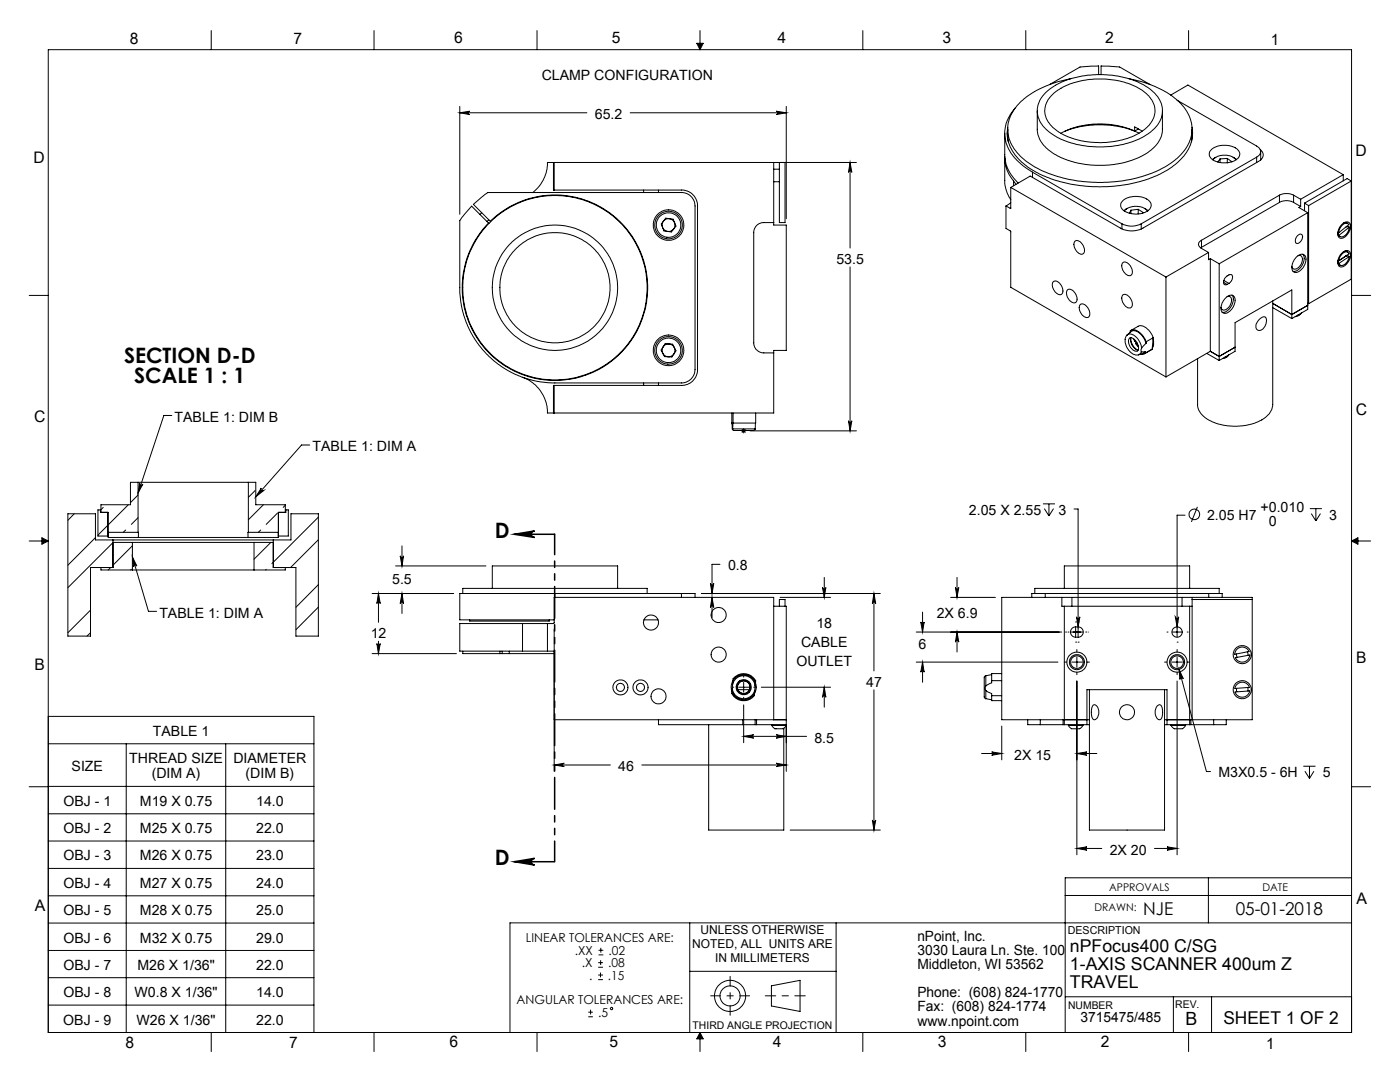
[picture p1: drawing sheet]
<svg xmlns="http://www.w3.org/2000/svg" width="279mm" height="216mm" viewBox="0 0 279 216" stroke-linecap="round" stroke-linejoin="round" font-family="sans-serif">
<g fill="none" stroke="#000" stroke-width=".2">
<path d="M9.6 9.9h260.1v196.1h-260.1zM42.2 6.1v3.8M74.6 6.1v3.8M107.2 6.1v3.8M139.1 8.6h1.2l-.6 1.3zM139.7 6.1v3.8M172.2 6.1v3.8M204.7 6.1v3.8M208.7 18.5a16.3 16.3 0 0 1 11.8-3.6 14.7 14.7 0 0 1 10.1 3.9 4.8 4.8 0 0 1-.8 7.4 17.3 17.3 0 0 1-12.6 3 13.6 13.6 0 0 1-9.1-4.2 4.7 4.7 0 0 1 .6-6.5zM209.8 19.2a13.1 13.1 0 0 1 9.6-3.4h.6a13.2 13.2 0 0 1 9.3 3.4 4.2 4.2 0 0 1-.6 6.4 14.8 14.8 0 0 1-10.2 2.8 12.6 12.6 0 0 1-9-3.6 4 4 0 0 1 .3-5.6zM213.8 15.7a19 19 0 0 0-10.9 5.5 6.9 6.9 0 0 0 .7 9.9 21.7 21.7 0 0 0 13.5 5.2 26.4 26.4 0 0 0 16.7-3.8 8.1 8.1 0 0 0 4-7.8 10.5 10.5 0 0 0-6.3-7l-3.6-1.4-2.7-.6M219.3 14.9v-1.7l-3.8 .2-6 3.5"/>
<path d="M219.7 14.9v-1.7l3.7 .2 6.1 3.5M233.6 19l3.5-2 31 17.9M237.2 6.1v3.8M91.8 21.2v21.6M91.8 22.5h25.3M91.8 22.5l1.9-.3a.34 .34 0 0 0-.3 .3 .34 .34 0 0 0 .3 .4zM110.5 32.4v5.5h.1M110.5 32.4h.1M110.5 32.4h-1.2a7.5 7.5 0 0 1-3 6M110.6 37.9h25.4a3.1 3.1 0 0 1 3.2 3.2v32.6a3.2 3.2 0 0 1-3.2 3.2h-25.4M110.6 32.4v5.5M110.6 32.4h60.3"/>
<path d="M125.8 22.5h31.1M128.4 37.9v.5M131.4 37.9v.5M154.4 32.4v12.5h2.5v25h-2.5v12.5h-43.8M154.4 33.8h1.1M154.4 36.3h1.1M154.9 22.2l2 .3-2 .4a.34 .34 0 0 0 .3-.4 .34 .34 0 0 0-.3-.3zM155.5 32.4v12h1.2v-12M156.9 21.2v22.4M169.7 32.4v17.1M169.7 32.4l.3 2a.34 .34 0 0 0-.3-.3 .34 .34 0 0 0-.4 .3zM200.5 26.6v4.3a7.8 7.8 0 0 0 2.7 5.6"/>
<path d="M200.5 31.2a7.2 7.2 0 0 0 1.8 4.9M200.5 31.5v4.5a7.2 7.2 0 0 0 1.2 3.9M201.1 25.8l.2 2.5M201.1 25.4a7.7 7.7 0 0 0 3.4 7.4 23.9 23.9 0 0 0 14.5 4.5 24.9 24.9 0 0 0 15.5-4.5 7.7 7.7 0 0 0 3.4-7.4M201.1 25.9l-.1 .9M201.7 37.4l31 17.9M201.7 37.4v4.1M202.3 36.1l.4 .7M202.3 36.1v1M202.6 21.6a7.2 7.2 0 0 0 .7 10.7l2.8 2.1M206.1 34.4l17.8 10.3M206.1 34.4v1"/>
<path d="M207 22.1v3.7a6.4 6.4 0 0 0 3.9 5.2 19.4 19.4 0 0 0 18.1-.5 5.9 5.9 0 0 0 3-4.7v-3.7M212.5 26.2l.2-.1a19.3 19.3 0 0 1 14.6 .5M224.2 39.9a4.3 4.3 0 0 1 5.4 .4 1.48 1.48 0 0 1-1.3 2.1l-.1 .1a4 4 0 0 1-4.4-1 1.17 1.17 0 0 1 .4-1.6zM226.4 26.2a17.2 17.2 0 0 0-14.7 .4M226.4 26.2v-.9l1.5 .9M227.2 25.7l-.8 .5M234.9 20l15.9 9.1a1.17 1.17 0 0 1 .8 1.2 1.17 1.17 0 0 1-.8 1.1M237.9 25.8l-.1 2.5M237.9 25.9l.1 .9M241.8 29.8a4.3 4.3 0 0 1 5.4 .3 1.43 1.43 0 0 1-1.1 2.1 4.4 4.4 0 0 1-4.6-.8 1.17 1.17 0 0 1 .3-1.6zM242.1 31.9a3.3 3.3 0 0 1 4.6 0M242.6 31.4l-.6 .5"/>
<path d="M243.5 31.7l-.5 .6M243.5 31.7v.7M244.9 31.6l.9 .7M244.9 31.6l-1.4 .1M244.9 31.6v.9M246.1 31.4l.7 .5M250.8 31.4l-23 13.3M250.8 31.4v1M251.5 29.8a1.35 1.35 0 0 1 .6 1.3 1.35 1.35 0 0 1-.9 1.1l-23.1 13.3a4.8 4.8 0 0 1-4.5 0l-18-10.4-3.9 2.3M251.6 30.2v1.7M255.3 38.9a3.3 3.3 0 0 1 2.9 0M255.3 38.9l-15.5 9"/>
<path d="M255.3 38.9v1.5M258.2 38.9l1.4 .9M258.2 38.9v1.5M259.6 39.8v1.4M268.1 34.9l-8.5 4.9M268.1 34.9v1.2M269.7 36.1l-.8-.5-8.5 4.9M269.7 36.1l-8.5 4.9M269.7 36.1v19.6l-8.5 4.9M5.8 58.9h3.8M96.1 42.4l-.3 .4M97.5 43.9l-.3 .3"/>
<path d="M97.9 44.2a18.5 18.5 0 0 1 30.2 6.9 18.5 18.5 0 0 1-18.6 24.8 18.5 18.5 0 0 1-15.1-27.1l1.8-2.8 1.3-1.5M97.9 44.2l-3.4-3.4 2.9-2.4h38.6a2.71 2.71 0 0 1 2.7 2.7v32.6a2.71 2.71 0 0 1-2.7 2.7h-25.3a19 19 0 0 1-18.9-19v-13.4l2.3-2.9 3.5 3.5M132.9 43.5l1.4 .2 .6 1.4-.9 1.2-1.5-.2-.5-1.4zM154.4 44.4h-2a1.98 1.98 0 0 0-2 2v22a1.98 1.98 0 0 0 2 2h2M169.7 53.3v32.7M200.8 41.1v4.5l.9 .6v11.1l31 17.9M200.8 41.1l.8 .5M201.7 41.5l-.1 .1M201.7 40.4l-.9 .7M210.2 56.2a1.19 1.19 0 0 1 1.6 .8 1.18 1.18 0 0 1-.1 1.8 1.94 1.94 0 0 1-1.5-2.6zM213 57.9a1.13 1.13 0 0 1 1.7 .8 1.04 1.04 0 0 1-.3 1.7 1.98 1.98 0 0 1-1.4-2.5zM214.5 48.2a1.16 1.16 0 0 1 1.6 .8 1.18 1.18 0 0 1-.1 1.7 1.9 1.9 0 0 1-1.5-2.5z"/>
<path d="M223.9 44.7h.1a4.3 4.3 0 0 0 3.8 0M223.9 44.7v1M224 52.5a1.29 1.29 0 0 1 1.8 1 .99 .99 0 0 1-.4 1.5 1.97 1.97 0 0 1-1.4-2.5zM224.1 58.8a1.59 1.59 0 0 1 1.9 1.5 .77 .77 0 0 1-.3 1.1 .77 .77 0 0 1-1.1-.3 1.82 1.82 0 0 1-.5-2.3zM224.4 42.1a3.2 3.2 0 0 1 4.6 0M225 41.6l-.7 .5M225.7 41.9l-.3 .6M225.7 41.9v.7M227.2 41.8l.9 .6v.1M227.2 41.8l-1.5 .1M227.2 41.8v.9M227.8 44.7v1"/>
<path d="M228.4 41.6l.7 .5M232.7 55.3v19.9M239.8 47.9a.85 .85 0 0 0-.6 .9 .85 .85 0 0 0 .6 .8l1.4 .8M239.8 49.4l-.2 .1M239.8 47.9v1.5M241.2 50.4v1.4l.3-.2M241.2 50.4l-8.5 4.9M241.5 51.6v18.5M241.5 51.6l1.8 1M243.3 52.6v19.3M244.2 56.3l.7 .5M244.2 56l1.1 .6"/>
<path d="M244.6 59.5a1.1 1.1 0 0 1 1.7-.2 2.64 2.64 0 0 1-1.9 3.2 1.22 1.22 0 0 1-.6-1.8l.4-.7zM244.9 59.2a.76 .76 0 0 1 .8 .3 .76 .76 0 0 1 0 .9v.1a1.53 1.53 0 0 1-1.8 1.3l-.2-.5M245.3 56.6a1.19 1.19 0 0 0 .4-1.8l-.8 .3a1.2 1.2 0 0 0-.5 1.7h.5M245.3 56.6l-.4 .2M245.9 58.9a2.52 2.52 0 0 1-.9 3l-.6 .4h-.5M255.3 40.4a3 3 0 0 1 2.9 0M255.3 40.4l-15.5 9M258.2 40.4l1.4 .8M258.8 51.2a1 1 0 0 1 .9-.5 1 1 0 0 1 .9 .6 2.61 2.61 0 0 1-2.2 3.1 1.55 1.55 0 0 1-.3-2.3zM258.9 47.1a.55 .55 0 0 1 .5-.4 .55 .55 0 0 1 .5 .3 1.21 1.21 0 0 1-1.2 1.5 1.19 1.19 0 0 1 .2-1.4zM259 51a.71 .71 0 0 1 .9 .3 .71 .71 0 0 1 0 .8 1.59 1.59 0 0 1-1.8 1.5l-.3-.5M259.6 41.2l-.4 .2 1.8 1"/>
<path d="M260 50.7a2.58 2.58 0 0 1-1.7 3.5h-.2M260.4 40.5l.8 .5M260.4 40.5v1.6M261 42.4v19.3l-3.2 1.9M261 42.4l-17.7 10.2M261.2 41v19.6M267 52.1v.1M267 52.2v.3M267 52.5l.5 .4M267 51.9l.2 .1M267 52.5l.2 .1M267.1 46.5v.3"/>
<path d="M267.1 46.8l.4 .4M267.1 46.8l.1 .2M267.2 46.5l-.2-.1 .1 .1M267.2 46.5h-.1M267.9 50.7a.74 .74 0 0 1 .6-.5 .74 .74 0 0 1 .7 .5l-2 1.3 .2-.8zM268 44.8a.72 .72 0 0 1 1.2 0l-2 1.7a2.44 2.44 0 0 1 .8-1.7zM268 50.3a.83 .83 0 0 1 .8-.3 .83 .83 0 0 1 .7 .6 2.41 2.41 0 0 1-2 2.7 1.49 1.49 0 0 1-.1-2.3zM268 44.6a.83 .83 0 0 1 .8-.3 .83 .83 0 0 1 .7 .6 2.41 2.41 0 0 1-2 2.7 1.49 1.49 0 0 1-.1-2.3zM268.1 44.5l.5-.1 .4 .2M268.1 50.2l.5-.1 .4 .2M268.6 51.1l.7 .1M268.6 51.1l-1.6 1.1"/>
<path d="M268.6 45.3h.7M268.6 51.1h.1M269.3 45.3a1.87 1.87 0 0 1-1.8 1.9l-.3-.2M269.3 51.2l-.1 .1a1.68 1.68 0 0 1-1.8 1.6l-.2-.3M269.3 45.3l-2.1 1.7M269.3 51.2l-2.1 1.4M269.7 58.9h3.8M104.3 75.3a7.5 7.5 0 0 1 5 7.1h1.2M110.6 76.9h-.1v5.5M110.6 76.9v5.5M128.4 76.4v.5M131.4 76.4v.5"/>
<path d="M132.8 68.6l1.4 .1 .7 1.3-.8 1.2h-1.5l-.7-1.4zM215.6 60.7a1.55 1.55 0 0 1 1.9 1.5 .76 .76 0 0 1-.3 1.1 .76 .76 0 0 1-1.1-.3 1.82 1.82 0 0 1-.5-2.3zM224.9 66.9a2.63 2.63 0 0 0 .8 3.5l1 .4h.5M224.9 66.9l.8-.7a1.61 1.61 0 0 1 2.1 .7l.7 1 .2 .6M224.9 66.9a1.55 1.55 0 0 1 2.1 .6 3.4 3.4 0 0 1 .8 2M225.5 67.5a1.54 1.54 0 0 1 1.6 1.3 .8 .8 0 0 1-.3 1.3 1.98 1.98 0 0 1-1.4-2.6zM225.5 66.3a.79 .79 0 0 1 1.3-.3 4 4 0 0 1 1.9 2.2M225.6 67.7l.1 .1a3.2 3.2 0 0 0 1.1 2M225.7 65.9l1.4-.8a2.22 2.22 0 0 1 2.6 1.3l.5 1M225.7 67.4a2.07 2.07 0 0 0 1.5 2.4M226.3 67.7l.1 .5 .3-.1M226.6 67.9v.2"/>
<path d="M226.6 68.5l.6 .7M226.8 68.5l.3 .4M226.8 68.5h-.2M226.8 68.3l-.2 .2M226.9 68.4l-.1 .1M227.8 70.2h.8M227.8 70.2l-.6 .6M227.8 69.5v.7M228.5 70.5l-.4 .2h-.5M228.6 70.2l-1.4 .6M228.6 70.2l-.1 .3M228.7 68.5l-.9 1"/>
<path d="M228.7 68.2v.3M229.9 69.7l-1.5 .9M229.9 69.7l-1.4 .8M230 69.3h.1M230.1 67.7a2.07 2.07 0 0 1-.1 1.7M230.2 69l-.2 .1M230.2 67.4l-1.5 .8M230.2 67.4l-.3 2.3M240.8 70.5l2.5 1.4M241.5 70.1l-8.8 5.1M244.4 71.3l.5-.1 .3-.4-.5 .5-.7 .2M246.5 69.3l-3.2 1.8-1.8-1"/>
<path d="M251.1 63.9a1.11 1.11 0 0 1 1.5-.5 1.89 1.89 0 0 1-1.4 2.5 1.16 1.16 0 0 1-.1-1.9zM254 60v20.7a4.4 4.4 0 0 1-3.4 3.6 11.2 11.2 0 0 1-10.4-1.2 3.2 3.2 0 0 1-1.2-2.4v-9.1M254 60.5l3.8 2.3 3.2-1.9M254 61.4l3.8 2.2M257.8 63.6v-5.7l-11.3 6.5v5.7l-3.2 1.8M258.9 62.9l.8-.4-.6 .5-.6 .2M261 60.5l.2 .1M27.6 98.8l-1.6 1.5M27.6 96.2h22M27.6 96.2h-1.6v4.5h-5.9v1.5M27.6 96.2v10M27.9 96.4a.34 .34 0 0 0 .2 .4 .34 .34 0 0 0 .4-.2l-.9 1.8z"/>
<path d="M34.3 82.9h-1.6l-5.1 15.5M49.6 96.2h1.4v4.5h5.9v1.5M49.6 96.2v10M50.9 97.9l-1.3 1.3M52.1 97.4a.34 .34 0 0 0 .1 .5 .34 .34 0 0 0 .4 0l-1.6 1.2zM61.8 88.8h-1.6l-9.2 10.3M110.5 82.4h.1M146 82.4l.2 3.3v-.1M146.2 85.6h4.5M146.3 84.4l-.1 1.2M146.3 84.4h.1M146.3 82.4v2"/>
<path d="M147.9 86h1M148.1 85.6l.7 .7M148.4 85.4v1.1M148.8 85.6l-.7 .7M149.7 86h21.2M150.7 85.6l-.3 .3h-4l-.2-.2M150.8 84.4l-.1 1.2M150.8 82.4v2h-4.5M169.3 84a.34 .34 0 0 0 .4 .3 .34 .34 0 0 0 .3-.3l-.3 2zM5.8 107.9h3.8M8.4 107.3l1.2 .6-1.2 .7zM13.5 102.5h5.6v5.2h3.4v5.5h-4.4v13.7h-4.6z"/>
<path d="M14.8 102.5l-1.3 1.3M19 107.3l-5.5 5.5M20 101.7h.1M20 101.7v.5h1.6v4h6M20 101.7h-.5v5.3h2M20.1 113.2v.5h6.3M20.6 101.2l-.5 .5M21.5 107h.1M21.5 102.2v4.8M21.6 106.2v1h6M22.1 113.2l-.5 .5M22.5 108.3l-9 9"/>
<path d="M22.5 107.7h32M22.5 108.2h3.9M25.1 105.8l-.5 .4M25.6 100.7l-6.1 6.1M26.2 113.6l-.1 .1M26.4 111.1l3.2 10.9h1.7M26.4 108.9l-3.9 3.9M26.4 111.1l.9 1.9a.33 .33 0 0 0-.4-.3 .33 .33 0 0 0-.2 .4zM26.4 108.2h24.3M26.4 113.7h24.3M26.4 108.2v5.5M27.6 103.3l-1.4 1.3"/>
<path d="M27.6 106.2v1M27.6 107.2h21.9M49.6 106.2l-.1 1M49.6 106.2h6M50.7 108.2v5.5M50.7 108.2h3.8M52 105.8l-.5 .4M52.6 100.7l-3 3M53.1 113.6l-.1 .1M54 108.2l-3.3 3.4M55.4 102.4l-2.3 2.2M55.5 107h.1"/>
<path d="M55.5 106.2v1h-6M56.9 101.7h.1M56.9 100.8l-.4 .4M56.9 113.2v.5h-6.2M57 101.7v.5h-1.4v4.8M57 101.7h.5v5.3h-1.9M58.1 102.5h5.4v24.4h-4.4v-13.7h-4.6v-5.5h3.6zM63.5 103.2l-9.2 9.3M63.5 116.7l-4.4 4.5M63.5 107.7l-5.5 5.5M74.3 118.4h16.2M75.5 118.4v5.8"/>
<path d="M75.5 118.4l.4 2a.34 .34 0 0 0-.4-.3 .34 .34 0 0 0-.3 .3zM79 112.9h18M79.9 110.9a.34 .34 0 0 0 .3 .3 .34 .34 0 0 0 .3-.3l-.3 2zM80.2 108.9v4M80.2 118.4v4M80.2 118.4l.3 2a.34 .34 0 0 0-.3-.3 .34 .34 0 0 0-.3 .3zM92.4 118.4v-1h36.8v1M98.2 117.4v-4.5h25.1v4.5M110.7 118.4h-18.9v5.3h18.8M110.7 118.4h25.3M110.7 118.4v.8M136 118.4h2.7v.8"/>
<path d="M136 118.4v.8M140 118.4h35.7M141.8 116.4a.34 .34 0 0 0 .3 .3 .34 .34 0 0 0 .4-.3l-.4 2zM142.1 119.2l.4 2a.34 .34 0 0 0-.4-.3 .34 .34 0 0 0-.3 .3zM142.1 119.2v4M143.7 112.6h-1.6v5.8M155.7 119.2h10.1M164.1 117.2a.34 .34 0 0 0 .4 .3 .34 .34 0 0 0 .3-.3l-.3 2zM164.5 115.2v4M174.4 118.4v15.5M174.4 118.4l.4 2a.34 .34 0 0 0-.4-.3 .34 .34 0 0 0-.3 .3zM189.7 119.2h8.9"/>
<path d="M190.7 117.2a.34 .34 0 0 0 .3 .3 .34 .34 0 0 0 .3-.3l-.3 2zM191 115.2v4M206.5 118.4v-1h36.8v1M208.1 100.5h2.4M208.4 101.5l.9 1.4M208.6 118.4h-2.7v.8M208.6 118.4h32.6M208.6 118.4v.8M209.3 100.5v2.4M210.3 101.5l-1 1.4M211.9 119.2h-12v24.4h17.5M211.9 119.2h2"/>
<path d="M211.9 119.2v1.8h26M212.4 117.4v-4.5h25v4.5M213.9 119.2h22M213.9 119.2v1.8M214.3 101.6h.9v25.5M235.9 119.2h2M235.9 119.2v1.8M236.5 102.8h-1.6v24.3M237.9 119.2h12v24.4h-17.5M237.9 119.6h12M237.9 119.2v24.4M239 101.1l-1.2 3"/>
<path d="M241.2 118.4h2.7v.8M241.2 118.4v.8M261.4 101.5h2.4M261.7 102.5l.9 1.4M262.6 101.5v2.4M263.5 102.5l-.9 1.4M269.7 107.9h3.8M269.7 107.9l1.3-.6v1.3zM18.1 121.7l-4.6 4.6M18.1 126.3l-.7 .6M63.5 121.1l-4.4 4.6M74.3 130.4h16.8"/>
<path d="M75.2 128.4a.34 .34 0 0 0 .3 .3 .34 .34 0 0 0 .4-.3l-.4 2zM75.5 128v2.4M92.4 129.9v.5h7.4M93.7 123.7v.2h15.9v-.2M99.8 130.4h1.8M99.8 129.9v.5M100.2 129.9v.5M101.6 130.4h9M101.6 129.9v.5M104.3 129.9h5M104.3 124.4h5M104.3 124.4h-12.5v5.5h12.5"/>
<path d="M104.3 124.4v5.5M109.3 129.9h1.2l.1 .2M109.3 124.4l1.3-.1v-5.1h43.8v24.4M109.3 124.4v5.5M110.6 125.5v28.4M128.5 123.7h2.8M146.1 138a2.5 2.5 0 0 0 2.1 1.6 2.5 2.5 0 0 0 2.4-1.2M146.1 138l-.1 .4a2.7 2.7 0 0 0 4.5 .4l.1-.4M146.2 137.4a2.29 2.29 0 0 0 2 2 2.29 2.29 0 0 0 2.4-1.6M146.2 137.4l-.1 .6M146.2 137.1h.2M146.2 136.5v.9"/>
<path d="M146.2 136.5a2.29 2.29 0 0 1 2.4-1.7 2.29 2.29 0 0 1 2.1 2.1M146.3 135.8a2.53 2.53 0 0 1 2.4-1.2 2.53 2.53 0 0 1 2.1 1.6M146.3 135.8l-.1 .7M146.3 135.8a1.49 1.49 0 0 1 .9-1.1 2.75 2.75 0 0 1 3.6 1.1v.4M146.3 135.8a2.77 2.77 0 0 0-.2 2.2M147.3 137.8l.2 .3M147.3 137.6h2.3M147.3 137.8l-.2 .1M147.4 136.1l.1 .1M147.4 137.1h2M147.5 136.2a1.27 1.27 0 0 0-.2 1.6M147.5 138.1a1.34 1.34 0 0 0 1.5 .2"/>
<path d="M147.5 138.1l-.1 .1M147.7 135.8l.1 .2M147.8 136a1.24 1.24 0 0 1 1.5 .2M147.8 136l-.3 .2M148.4 134.9v.2M148.4 136.1v2M148.4 139.1v.3M149 138.3l.2 .1M149.3 136.2l.3 .3M149.4 138l-.4 .3M149.4 138l.1 .2M149.5 136.1l-.2 .1"/>
<path d="M149.6 136.5a1.33 1.33 0 0 1-.2 1.5M149.7 136.4l-.1 .1M150.4 137.1h.3M150.6 137.8v.6M150.7 136.9l-.1 .9M150.8 136.2l-.1 .7M150.8 136.2a2.45 2.45 0 0 1-.2 2.2M151.9 137.1h13.9M154.4 121h2.5v23.7M155.5 121v-1.4h1.2v1.4M164.5 137.1l.3 2a.34 .34 0 0 0-.3-.3 .34 .34 0 0 0-.4 .3zM164.5 137.1v4"/>
<path d="M174.4 137.7v27.9M182.8 132.1h28.3M182.8 126.1h29.1M183.8 124.1a.34 .34 0 0 0 .3 .3 .34 .34 0 0 0 .3-.3l-.3 2zM184.1 122.1v4M184.1 132.1v4M184.1 132.1l.3 2a.34 .34 0 0 0-.3-.3 .34 .34 0 0 0-.3 .3zM191 126.1v4M191 126.1l.3 2a.34 .34 0 0 0-.3-.3 .34 .34 0 0 0-.3 .3zM196.7 134.8a1.18 1.18 0 0 0-.3 1.3v2.8a.41 .41 0 0 0 .3 .5M196.7 136.9l-.1 .2 .1 .7M196.7 137.8l1.2 .6v.4"/>
<path d="M196.7 134.8v2.1M196.7 137.8v1.6M196.7 139.4l1.2 .2M197.9 135.8v.4l-1.2 .7M197.9 138.8v1h2M197.9 134.6l-1.2 .2M197.9 135.8h2M197.9 138.8h2M199.9 134.4h-2v1.4M212.4 121v23.6M212.4 132.1h.5M212.7 126.1h.1"/>
<path d="M213.1 126.1h.1M213.7 126.1h2.4M213.9 132.1h2M214.7 127.1a1.02 1.02 0 0 1-1.1-1 1.02 1.02 0 0 1 1.1-1h.5a1.02 1.02 0 0 1 1 1 1.02 1.02 0 0 1-1 1M214.7 127.1h.5M214.7 128.1h.1M214.7 124.1h.1M214.7 125.1v2M214.8 123.1a.34 .34 0 0 0 .4 .3 .34 .34 0 0 0 .3-.3l-.3 2zM214.9 135.9v34.7M214.9 129.6v.5M214.9 131.1v2"/>
<path d="M214.9 134.1v.5M215.2 128.1h.1M215.2 124.1h.1M216.7 126.1h.1M216.9 132.1h.5M217.2 126.1h.1M217.4 137.6v28h15v-28M232.4 132.1h.5M232.9 126.1h.1M233.9 132.1h2M233.9 126.1h2M234.6 123.1a.34 .34 0 0 0 .3 .3 .34 .34 0 0 0 .3-.3l-.3 2z"/>
<path d="M234.9 135.9v34.7M234.9 124.1h.1M234.9 128.1h.1M234.9 129.6v.5M234.9 131.1v2M234.9 134.1v.5M235.3 133.6l5.5 20.4h.8M235.3 133.6l.8 1.8a.34 .34 0 0 0-.4-.2 .34 .34 0 0 0-.2 .4zM236.9 126.1h.1M236.9 132.1h.5M237.4 121v23.6M246.5 138.1l2.9-.2a1.49 1.49 0 0 1-1.4 1.2 1.49 1.49 0 0 1-1.5-1z"/>
<path d="M246.6 131.2l2.8-.5a1.5 1.5 0 0 1-1.2 1.4 1.5 1.5 0 0 1-1.6-.9zM246.8 129.6a1.48 1.48 0 0 1 2.5 .4l-2.9 .6zM246.8 130.5l.1 .7M246.8 137.4v.6M247 136.5a1.48 1.48 0 0 1 2.3 .7l-2.8 .2 .1-.5zM248.9 130.1l.2 .7M249 137.2l.1 .7M5.8 157h3.8M9.6 142.9h53.1v63.1M9.6 148.4h53.1M9.6 156.9h53.1M25.2 148.4v57.6"/>
<path d="M45 148.4v57.6M110.6 143.6h46.3M110.6 152.6l2-.3a.34 .34 0 0 0-.3 .3 .34 .34 0 0 0 .3 .4zM110.6 152.6h11.2M128.1 152.6h28.8M131.4 143.6v1h16.8M141.4 144.6v21h15v-20.3M148.2 144.6h2.5M148.2 143.6v1M148.4 146.9l2-.3a.34 .34 0 0 0-.3 .3 .34 .34 0 0 0 .3 .4zM148.4 140.7v7.5M148.4 146.9h12.6"/>
<path d="M150.7 144.6h.3M150.7 143.6v1M151 144.6h5.9M151 143.6v1M154 144.7a1.63 1.63 0 0 0 1.9 .7 .82 .82 0 0 0 1-.7M154 144.7h2.9M154 144.6v.1M154.9 146.6l2 .3-2 .4a.34 .34 0 0 0 .3-.4 .34 .34 0 0 0-.3-.3zM154.9 152.3l2 .3-2 .4a.34 .34 0 0 0 .3-.4 .34 .34 0 0 0-.3-.3zM156.9 144.9v9M195.9 150.4h4M197.9 150l2 .4-2 .3a.34 .34 0 0 0 .3-.3 .34 .34 0 0 0-.3-.4z"/>
<path d="M199.9 144.9v6.7M205.1 143.6v1h2.5M207.6 144.6h4.6M207.6 143.6v1M212.2 144.6h.2M212.2 143.6v1M212.4 144.6h4.5M213.2 144.7a1.63 1.63 0 0 0 1.9 .7 .82 .82 0 0 0 1-.7M213.2 144.7h2.9M213.2 144.6v.1M214.9 150.4h4M214.9 150.4l2-.4a.34 .34 0 0 0-.3 .4 .34 .34 0 0 0 .3 .3z"/>
<path d="M216.1 144.6v.1M216.9 144.6h.5M216.9 144.6v-7h16v7M218.2 140.7a.85 .85 0 0 1 1.1 1 1.44 1.44 0 0 1-1 1.9 2.64 2.64 0 0 1-.1-2.9zM231 140.8a.56 .56 0 0 1 .7-.1 .56 .56 0 0 1 .3 .7v.6a1.26 1.26 0 0 1-.7 1.6 1.85 1.85 0 0 1-.3-2.8zM232.4 144.6h.5M232.9 144.6h4.5M233.7 144.7a1.67 1.67 0 0 0 1.9 .7 .82 .82 0 0 0 1-.7M233.7 144.7h2.9M233.7 144.6v.1M236.6 144.6v.1M237.4 144.6h.3"/>
<path d="M237.7 144.6h4.5M237.7 143.6v1M242.2 143.6v1M244.7 143.6v1h-2.5M260.1 152.9h2.4M260.4 153.9l.9 1.4M261.3 152.9v2.4M262.2 153.9l-.9 1.4M269.7 157h3.8M9.6 162.4h53.1M9.6 167.8h53.1M9.6 173.3h53.1"/>
<path d="M9.6 178.8h53.1M157.7 165.6h18M174.1 163.6a.34 .34 0 0 0 .3 .3 .34 .34 0 0 0 .4-.3l-.4 2zM212.6 178.7h57.1M214.9 169.3h5M214.9 169.3l2-.3a.34 .34 0 0 0-.3 .3 .34 .34 0 0 0 .3 .4zM230.4 169.3h4.5M232.9 169l2 .3-2 .4a.34 .34 0 0 0 .3-.4 .34 .34 0 0 0-.3-.3zM241.2 175.2v8.9M269.7 175.2h-57.1v30.8M9.6 184.2h53.1M9.6 189.7h53.1"/>
<path d="M9.6 195.1h53.1M119.4 193h.9M119.4 192.1h.9M119.4 195.5h.9M119.4 194.6h.9M119.5 189.6h.9M119.5 190.5h.9M119.8 194.1v.9M119.9 191.6v.9M119.9 189.1v1M137.7 184.1v21.9M137.7 193.8h29.2"/>
<path d="M154 196.7l5.7-1.1v6.2l-5.7-1.1zM166.9 184.1v21.9M212.6 198.9h57.1M234.2 198.9v7.1M241.8 198.9v7.1M269.7 184.1h-167.9v21.9M9.6 200.6h53.1M42.2 206v3.8M74.6 206v3.8M107.2 206v3.8M117.4 202.9h.9M117.4 202h.9"/>
<path d="M117.9 201.5v.9M139.7 206v3.8M139.7 206l.6 1.3h-1.2zM172.2 206v3.8M204.7 206v3.8M237.2 206v3.8"/>
<circle cx="110.7" cy="57.4" r="12.5"/>
<circle cx="110.7" cy="57.4" r="18.4"/>
<circle cx="110.8" cy="57.4" r="11"/>
<circle cx="133.4" cy="44.9" r="2.45"/>
<circle cx="133.4" cy="44.9" r="2.75"/>
<circle cx="133.4" cy="44.9" r="3"/>
<circle cx="133.4" cy="44.9" r="1.29"/>
<circle cx="133.4" cy="69.9" r="2.76"/>
<circle cx="133.4" cy="69.9" r="3.1"/>
<circle cx="133.4" cy="69.9" r="1.27"/>
<circle cx="133.4" cy="69.9" r="2.45"/>
<circle cx="238.4" cy="102.6" r="1.06"/>
<circle cx="123.8" cy="137.2" r="1.5"/>
<circle cx="123.8" cy="137.2" r=".81"/>
<circle cx="127.8" cy="137.2" r="1.5"/>
<circle cx="127.8" cy="137.2" r=".81"/>
<circle cx="129.9" cy="124.2" r="1.5"/>
<circle cx="131.4" cy="139" r="1.5"/>
<circle cx="143.4" cy="130.6" r="1.51"/>
<circle cx="143.4" cy="122.7" r="1.51"/>
<circle cx="148.4" cy="137.1" r="1.5"/>
<circle cx="148.4" cy="137.1" r="1.26"/>
<circle cx="214.9" cy="132.1" r="1.24"/>
<circle cx="214.9" cy="132.1" r="2.01"/>
<circle cx="214.9" cy="132.1" r="1.5"/>
<circle cx="234.9" cy="132.1" r="1.24"/>
<circle cx="234.9" cy="132.1" r="2.01"/>
<circle cx="234.9" cy="126.1" r="1.02"/>
<circle cx="234.9" cy="132.1" r="1.51"/>
<circle cx="247.9" cy="137.6" r="1.81"/>
<circle cx="247.9" cy="130.6" r="1.81"/>
<circle cx="224.9" cy="142.1" r="1.5"/>
<circle cx="145.7" cy="198.7" r="2"/>
<circle cx="145.7" cy="198.7" r="3.1"/>
<circle cx="122.1" cy="201.2" r=".23"/>
</g>
<path d="M152.7 198.7h8" fill="none" stroke="#000" stroke-width=".2" stroke-dasharray="15.2 1.3 1.3 1.3" stroke-dashoffset="13.2"/>
<path d="M141.8 198.7h7.8M145.7 194.8v7.8" fill="none" stroke="#000" stroke-width=".2" stroke-dasharray="15.2 1.3 1.3 1.3" stroke-dashoffset="13.3"/>
<path d="M8.4 107.3v1.3l1.2-.6zM139.7 206l-.6 1.3h1.2zM139.1 8.6l.6 1.3 .6-1.3zM269.7 108l1.3-.7v1.3z" fill-rule="evenodd" fill="#000"/>
<path d="M102.7 106.6l4-.7a.65 .65 0 0 0-.7 .7 .65 .65 0 0 0 .7 .6zM102.7 106.6h8M102.7 171.9l4-.6a.67 .67 0 0 0-.7 .6 .67 .67 0 0 0 .7 .7zM102.7 171.9h8" fill="none" stroke="#000" stroke-width=".3"/>
<path d="M110.7 106.6v65.3" fill="none" stroke="#000" stroke-width=".3" stroke-dasharray="6.3 1.3 1.3 1.3 1.3 1.3" stroke-dashoffset="2.3"/>
<g fill="#000">
<path d="M154.9 22.2l2 .3-2 .4a.34 .34 0 0 0 .3-.4 .34 .34 0 0 0-.3-.3zM91.8 22.5l1.9-.3a.34 .34 0 0 0-.3 .3 .34 .34 0 0 0 .3 .4z"/>
<path d="M169.3 84a.34 .34 0 0 0 .4 .3 .34 .34 0 0 0 .3-.3l-.3 2zM169.7 32.4l.3 2a.34 .34 0 0 0-.3-.3 .34 .34 0 0 0-.4 .3z"/>
<path d="M26.4 111.1l.9 1.9a.33 .33 0 0 0-.4-.3 .33 .33 0 0 0-.2 .4zM52.1 97.4a.34 .34 0 0 0 .1 .5 .34 .34 0 0 0 .4 0l-1.6 1.2zM27.9 96.4a.34 .34 0 0 0 .2 .4 .34 .34 0 0 0 .4-.2l-.9 1.8z"/>
<path d="M102.7 106.6l4-.7a.65 .65 0 0 0-.7 .7 .65 .65 0 0 0 .7 .6zM102.7 171.9l4-.6a.67 .67 0 0 0-.7 .6 .67 .67 0 0 0 .7 .7z"/>
<path d="M80.2 118.4l.3 2a.34 .34 0 0 0-.3-.3 .34 .34 0 0 0-.3 .3zM79.9 110.9a.34 .34 0 0 0 .3 .3 .34 .34 0 0 0 .3-.3l-.3 2zM75.5 118.4l.4 2a.34 .34 0 0 0-.4-.3 .34 .34 0 0 0-.3 .3zM75.2 128.4a.34 .34 0 0 0 .3 .3 .34 .34 0 0 0 .4-.3l-.4 2zM141.8 116.4a.34 .34 0 0 0 .3 .3 .34 .34 0 0 0 .4-.3l-.4 2zM142.1 119.2l.4 2a.34 .34 0 0 0-.4-.3 .34 .34 0 0 0-.3 .3zM164.1 117.2a.34 .34 0 0 0 .4 .3 .34 .34 0 0 0 .3-.3l-.3 2zM164.5 137.1l.3 2a.34 .34 0 0 0-.3-.3 .34 .34 0 0 0-.4 .3zM148.4 146.9l2-.3a.34 .34 0 0 0-.3 .3 .34 .34 0 0 0 .3 .4zM154.9 146.6l2 .3-2 .4a.34 .34 0 0 0 .3-.4 .34 .34 0 0 0-.3-.3zM174.1 163.6a.34 .34 0 0 0 .3 .3 .34 .34 0 0 0 .4-.3l-.4 2zM174.4 118.4l.4 2a.34 .34 0 0 0-.4-.3 .34 .34 0 0 0-.3 .3zM154.9 152.3l2 .3-2 .4a.34 .34 0 0 0 .3-.4 .34 .34 0 0 0-.3-.3zM110.6 152.6l2-.3a.34 .34 0 0 0-.3 .3 .34 .34 0 0 0 .3 .4z"/>
<path d="M214.9 169.3l2-.3a.34 .34 0 0 0-.3 .3 .34 .34 0 0 0 .3 .4zM232.9 169l2 .3-2 .4a.34 .34 0 0 0 .3-.4 .34 .34 0 0 0-.3-.3zM234.6 123.1l.3 2 .3-2a.34 .34 0 0 1-.3 .3 .34 .34 0 0 1-.3-.3zM214.8 123.1l.4 2 .3-2a.34 .34 0 0 1-.3 .3 .34 .34 0 0 1-.4-.3zM184.1 132.1l.3 2a.34 .34 0 0 0-.3-.3 .34 .34 0 0 0-.3 .3zM183.8 124.1a.34 .34 0 0 0 .3 .3 .34 .34 0 0 0 .3-.3l-.3 2zM190.7 117.2a.34 .34 0 0 0 .3 .3 .34 .34 0 0 0 .3-.3l-.3 2zM191 126.1l.3 2a.34 .34 0 0 0-.3-.3 .34 .34 0 0 0-.3 .3zM197.9 150l2 .4-2 .3a.34 .34 0 0 0 .3-.3 .34 .34 0 0 0-.3-.4zM214.9 150.4l2-.4a.34 .34 0 0 0-.3 .4 .34 .34 0 0 0 .3 .3zM235.3 133.6l.2 2a.34 .34 0 0 1 .3-.4 .34 .34 0 0 1 .3 .2z"/>
</g>
<g font-size="4.2">
<text x="24.8" y="72.3">SECTION D-D</text>
<text x="26.8" y="76.5">SCALE 1 : 1</text>
<text x="98.8" y="107.3">D</text>
<text x="98.8" y="172.6">D</text>
</g>
<text font-size="3.6" x="236.6" y="204.6">B</text>
<g font-size="3.5">
<text x="228.2" y="182.5">NJE</text>
<text x="246.6" y="182.5">05-01-2018</text>
<text x="213.5" y="190">nPFocus400 C/SG</text>
<text x="213.5" y="193.5">1-AXIS SCANNER 400um Z</text>
<text x="213.5" y="197.1">TRAVEL</text>
<text x="244.2" y="204.4">SHEET 1 OF 2</text>
</g>
<g font-size="3.2">
<text x="25.9" y="8.7">8</text>
<text x="58.6" y="8.8">7</text>
<text x="90.6" y="8.6">6</text>
<text x="122.1" y="8.7">5</text>
<text x="155.2" y="8.6">4</text>
<text x="188.1" y="8.7">3</text>
<text x="220.6" y="8.7">2</text>
<text x="253.6" y="9">1</text>
<text x="6.7" y="32.5">D</text>
<text x="270.5" y="31.2">D</text>
<text x="270.6" y="82.8">C</text>
<text x="6.8" y="84.1">C</text>
<text x="6.9" y="133.7">B</text>
<text x="270.7" y="132.3">B</text>
<text x="7" y="181.7">A</text>
<text x="270.8" y="180.4">A</text>
<text x="25" y="209">8</text>
<text x="57.7" y="209.1">7</text>
<text x="89.7" y="209">6</text>
<text x="121.6" y="209">5</text>
<text x="154.3" y="209">4</text>
<text x="187.2" y="209">3</text>
<text x="219.7" y="209">2</text>
<text x="252.7" y="209.4">1</text>
</g>
<g font-size="2.8">
<text x="108.1" y="15.9">CLAMP CONFIGURATION</text>
<text x="118.7" y="23.8">65.2</text>
<text x="166.9" y="52.6">53.5</text>
<text x="34.8" y="84.1">TABLE 1: DIM B</text>
<text x="62.4" y="90">TABLE 1: DIM A</text>
<text x="193.4" y="102.7">2.05 X 2.55</text>
<text x="211.2" y="102.7">3</text>
<text x="240.9" y="103.7">2.05 H7</text>
<text x="251.6" y="102.2">+0.010</text>
<text x="253.2" y="105">0</text>
<text x="265.3" y="103.7">3</text>
<text x="145.3" y="113.8">0.8</text>
<text x="78.3" y="116.5">5.5</text>
<text x="31.8" y="123.3">TABLE 1: DIM A</text>
<text x="162.9" y="125.3">18</text>
<text x="186.9" y="123.3">2X 6.9</text>
<text x="74" y="127.3">12</text>
<text x="159.9" y="129.1">CABLE</text>
<text x="183.3" y="129.4">6</text>
<text x="158.9" y="132.9">OUTLET</text>
<text x="172.9" y="137">47</text>
<text x="30.5" y="146.8">TABLE 1</text>
<text x="162.5" y="148.2">8.5</text>
<text x="14.3" y="153.8">SIZE</text>
<text x="25.8" y="152.3">THREAD SIZE</text>
<text x="30.3" y="155.3">(DIM A)</text>
<text x="46.6" y="152.3">DIAMETER</text>
<text x="49" y="155.3">(DIM B)</text>
<text x="123.4" y="153.9">46</text>
<text x="202.4" y="151.6">2X 15</text>
<text x="243.2" y="155.1">M3X0.5 - 6H</text>
<text x="264" y="155.1">5</text>
<text x="12.6" y="160.8">OBJ - 1</text>
<text x="27.9" y="160.8">M19 X 0.75</text>
<text x="51.1" y="160.8">14.0</text>
<text x="12.6" y="166.2">OBJ - 2</text>
<text x="27.9" y="166.2">M25 X 0.75</text>
<text x="51.1" y="166.2">22.0</text>
<text x="12.6" y="171.7">OBJ - 3</text>
<text x="27.9" y="171.7">M26 X 0.75</text>
<text x="51.1" y="171.7">23.0</text>
<text x="221.5" y="170.5">2X 20</text>
<text x="12.6" y="177.2">OBJ - 4</text>
<text x="27.9" y="177.2">M27 X 0.75</text>
<text x="51.1" y="177.2">24.0</text>
<text x="12.6" y="182.6">OBJ - 5</text>
<text x="27.9" y="182.6">M28 X 0.75</text>
<text x="51.1" y="182.6">25.0</text>
<text x="12.6" y="188.1">OBJ - 6</text>
<text x="27.9" y="188.1">M32 X 0.75</text>
<text x="51.1" y="188.1">29.0</text>
<text x="183.1" y="187.7">nPoint, Inc.</text>
<text x="183.1" y="190.5">3030 Laura Ln. Ste. 100</text>
<text x="12.6" y="193.5">OBJ - 7</text>
<text x="27.4" y="193.5">M26 X 1/36&quot;</text>
<text x="51.1" y="193.5">22.0</text>
<text x="183.1" y="193.4">Middleton, WI 53562</text>
<text x="12.6" y="199">OBJ - 8</text>
<text x="26.9" y="199">W0.8 X 1/36&quot;</text>
<text x="51.1" y="199">14.0</text>
<text x="183.1" y="199">Phone: (608) 824-1770</text>
<text x="183.1" y="201.8">Fax: (608) 824-1774</text>
<text x="215.6" y="203.9">3715475/485</text>
<text x="12.6" y="204.4">OBJ - 9</text>
<text x="27.3" y="204.4">W26 X 1/36&quot;</text>
<text x="51.1" y="204.4">22.0</text>
<text x="183.1" y="204.6">www.npoint.com</text>
</g>
<g font-size="2.5">
<text x="104.9" y="188.1">LINEAR TOLERANCES ARE:</text>
<text x="114.7" y="190.5">.XX</text>
<text x="121.4" y="190.5">.02</text>
<text x="116.1" y="193">.X</text>
<text x="117.6" y="195.5">.</text>
<text x="121.3" y="195.5">.15</text>
<text x="121.3" y="193">.08</text>
<text x="103.1" y="200.4">ANGULAR TOLERANCES ARE:</text>
<text x="119.4" y="202.9">.5</text>
</g>
<g font-size="2.4">
<text x="138.1" y="189.2">NOTED, ALL UNITS ARE</text>
<text x="139.8" y="186.5">UNLESS OTHERWISE</text>
<text x="142.7" y="192">IN MILLIMETERS</text>
</g>
<text font-size="2.2" x="213.1" y="186.5">DESCRIPTION</text>
<g font-size="2.1">
<text x="221.4" y="177.7">APPROVALS</text>
<text x="251.9" y="177.7">DATE</text>
<text x="218.4" y="181.8">DRAWN:</text>
<text x="213.2" y="201.2">NUMBER</text>
<text x="234.6" y="201.2">REV.</text>
<text x="138.2" y="205.3">THIRD ANGLE PROJECTION</text>
</g>
</svg>
